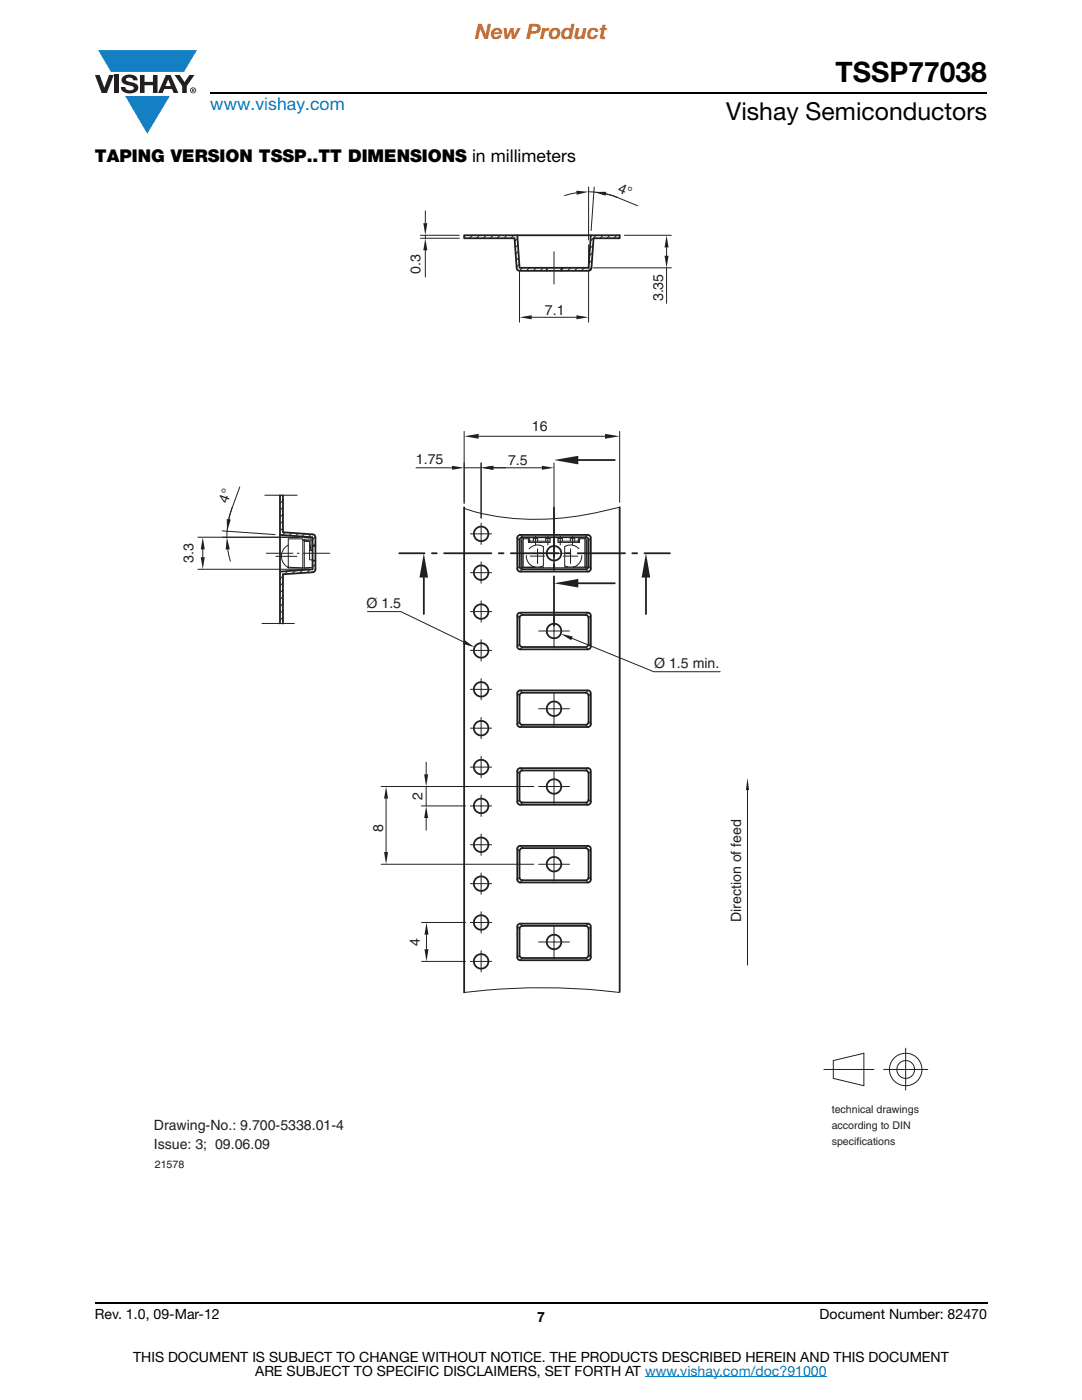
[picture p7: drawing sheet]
<svg xmlns="http://www.w3.org/2000/svg" width="216mm" height="279mm" viewBox="0 0 216 279" stroke-linecap="round" stroke-linejoin="round" font-family="sans-serif">
<g fill="#147fc3">
<path d="M19.6 10h19.7l-2.6 4.3h-1.1h-13.5z"/>
<path d="M25 19.2h8.9l-4.5 7.5z"/>
</g>
<g fill="#231f20">
<path d="M18.9 15h1l.9 2.5 1-2.5h.9l-1.4 3.6h-1z"/>
<path d="M22.9 15h.9v3.6h-.9z"/>
<path d="M24.6 15.3a2.1 2.1 0 0 1 2.8 .3l.1 .4h-.9a.79 .79 0 0 0-.7-.5 .79 .79 0 0 0-.8 .4l.3 .3 1 .2a1.08 1.08 0 0 1 1.2 1 1.08 1.08 0 0 1-1.1 1.2 1.73 1.73 0 0 1-2.4-1.2h.9a.96 .96 0 0 0 .8 .6 .96 .96 0 0 0 .9-.4 1.31 1.31 0 0 0-1.2-.6 1.03 1.03 0 0 1-1.1-.6 1.03 1.03 0 0 1 .2-1.1z"/>
<path d="M27.9 15h.9v1.3h1.7v-1.3h.9v3.6h-.9v-1.6h-1.7v1.6h-.9z"/>
<path d="M34.8 15h1.1l.9 1.4 1-1.4h1l-1.5 2.2v1.4h-.9v-1.4z"/>
<path d="M33.6 15.9l.5 1.3h-1.1zM33.1 15l-1.6 3.6h1l.3-.8h1.5l.3 .8h1l-1.6-3.6z"/>
<path d="M38.1 18a.46 .46 0 0 1 .9 0 .46 .46 0 0 1-.9 0zM37.9 18a.6 .6 0 0 0 1.2 0 .6 .6 0 0 0-1.2 0z"/>
<path d="M38.4 17.8h.2v.2h-.2zM38.3 17.7v.7h.1v-.3l.4 .3-.2-.3 .2-.2-.1-.2z"/>
</g>
<path d="M42 18.6h155M18.9 260h178.1" fill="none" stroke="#000" stroke-width=".36"/>
<path d="M128.7 274.8h36.3" fill="none" stroke="#007ec4" stroke-width=".2"/>
<path d="M30.7 36h154.5v197.5h-154.5z" fill="#fff"/>
<g fill="none" stroke="#231f20" stroke-width=".36">
<path d="M79.7 110.4h5M86.2 110.4h1M88.6 110.4h9.5M92.6 101.2v96.9M99.5 110.4h1M101.9 110.4h9.5M110.5 101.3v9.9M110.5 112.6v1M110.5 115v9.9M112.9 110.4h.9M115.3 110.4h9.4M123.6 101.2v96.7"/>
<path d="M126.2 110.4h.9M128.6 110.4h5.1"/>
</g>
<path d="M123.6 101.2a58.4 58.4 0 0 1-24.3 1.9 36.9 36.9 0 0 1-6.7-1.6M92.6 198.1a127.1 127.1 0 0 1 31 0" fill="none" stroke="#231f20" stroke-width=".2"/>
<path d="M110.5 91.8l4.9-.8v1.7z" fill="#231f20"/>
<path d="M115.4 91.8h7.3" fill="none" stroke="#231f20" stroke-width=".36"/>
<path d="M110.5 116.4l4.9-.9v1.8z" fill="#231f20"/>
<path d="M115.4 116.4h7.3" fill="none" stroke="#231f20" stroke-width=".36"/>
<path d="M84.1 157h22.4M85 152.1v2.4M85 157v3.8M84.1 160.8h8.8M85 163.3v2.4" fill="none" stroke="#231f20" stroke-width=".2"/>
<g fill="#231f20">
<path d="M85 160.8l.4 2.5h-.8z"/>
<path d="M84.6 154.5h.8l-.4 2.5z"/>
</g>
<path d="M83 93.4h7.2M92.6 92.4v7.9M92.6 93.4h3.4M96 92.4v11M98.4 93.4h2.4" fill="none" stroke="#231f20" stroke-width=".2"/>
<g fill="#231f20">
<path d="M96 93.4l2.4-.4v.8z"/>
<path d="M90.2 93l2.4 .4-2.4 .4z"/>
</g>
<path d="M96 92.4v10.9M98.4 93.4h9.7M110.5 92.4v13.9" fill="none" stroke="#231f20" stroke-width=".2"/>
<g fill="#231f20">
<path d="M96 93.4l2.4-.4v.8z"/>
<path d="M108.1 93l2.4 .4-2.4 .4z"/>
<path d="M84.6 110.4l.8 4.9h-1.7z"/>
</g>
<path d="M84.6 115.3v7.2" fill="none" stroke="#231f20" stroke-width=".36"/>
<path d="M128.9 110.4l.8 4.9h-1.7z" fill="#231f20"/>
<path d="M128.9 115.3v7.2" fill="none" stroke="#231f20" stroke-width=".36"/>
<path d="M92.6 86.1v14.4M95.5 87.1h25.2M123.6 86.1v14.2" fill="none" stroke="#231f20" stroke-width=".2"/>
<g fill="#231f20">
<path d="M92.6 87.1l2.9-.5v1z"/>
<path d="M120.7 86.6l2.9 .5-2.9 .5z"/>
</g>
<path d="M76.1 157h30.4M77 159.4v10.6M76.1 172.5h30.4" fill="none" stroke="#231f20" stroke-width=".2"/>
<g fill="#231f20">
<path d="M76.6 170h.8l-.4 2.5z"/>
<path d="M77 157l.4 2.4h-.8z"/>
</g>
<path d="M84.1 191.9h8.8M84.1 184.1h8.8M85.1 186.5v2.9" fill="none" stroke="#231f20" stroke-width=".2"/>
<g fill="#231f20">
<path d="M85.1 184.1l.4 2.4h-.8z"/>
<path d="M84.7 189.4h.8l-.4 2.5z"/>
</g>
<g fill="none" stroke="#231f20" stroke-width=".2">
<path d="M96 104.4v4.3M96 112.2v4.2M96 119.9v4.3M98.1 114.3h-4.2M98.1 106.5h-4.2M93.9 137.6h4.2M96 127.7v4.2M96 135.4v4.3M98.1 129.8h-4.2M98.1 122.1h-4.2M114.1 127.4l16.4 6.7h13.2M93.9 145.3h4.2"/>
<path d="M96 143.2v4.2M96 150.9v4.3M96 158.7v4.3M98.1 153.1h-4.2M96 166.4v4.3M96 174.2v4.3M98.1 176.4h-4.2M98.1 168.6h-4.2M98.1 160.8h-4.2M93.9 184.1h4.2M93.9 191.9h4.2M96 182v4.2"/>
<path d="M96 189.7v4.3"/>
</g>
<g fill="none" stroke="#231f20" stroke-width=".36">
<circle cx="96" cy="106.5" r="1.45"/>
<circle cx="96" cy="114.3" r="1.45"/>
<circle cx="96" cy="129.8" r="1.45"/>
<circle cx="96" cy="122.1" r="1.45"/>
<circle cx="96" cy="137.6" r="1.45"/>
<circle cx="96" cy="145.3" r="1.45"/>
<circle cx="96" cy="153.1" r="1.45"/>
<circle cx="96" cy="176.4" r="1.45"/>
<circle cx="96" cy="160.8" r="1.45"/>
<circle cx="96" cy="168.6" r="1.45"/>
<circle cx="96" cy="191.9" r="1.45"/>
<circle cx="96" cy="184.1" r="1.45"/>
</g>
<path d="M111.9 126.5l2.4 .5-.3 .8z" fill="#231f20"/>
<path d="M73.3 122.1h6.7l12.5 6" fill="none" stroke="#231f20" stroke-width=".2"/>
<path d="M92.7 127.8l2 1.4-2.4-.7z" fill="#231f20"/>
<path d="M149.2 157.7v34.9" fill="none" stroke="#231f20" stroke-width=".2"/>
<path d="M149.2 155.3l.3 2.4h-.7z" fill="#231f20"/>
<g fill="none" stroke="#231f20" stroke-width=".2">
<path d="M103.7 54.2v10.1M110.5 50.2v6.5M117.4 54.2v10.1M106.1 63.3h8.9M53.2 110.4h5.3M59.3 110.4h.4M60.5 110.4h5.3M60.8 107.2h1.6M103.2 107.3l.5 .5M103.7 113l-.5 .5M103.8 106.8l.5 .4M104.3 113.6l-.5 .5"/>
<path d="M104.4 107.5h-.3l.1 5.8h-.2v-5.5h.2M105 110.9a2.2 2.2 0 0 0 1.7 2.3M105.4 107.5h.3v.5l-.3 .3M105.6 109.5l.1-.1a2.24 2.24 0 0 1 2.7-.3v3.8l-.6 .3M105.7 107.8v.2h4.1M105.8 111h1.5v1.4M106.7 113.2h1.1M106.7 113.2h-2.3l-.3 .1h4.3M106.9 106.9v1.9M107.3 109.5v1.5h1.4M107.3 108v-.5h-.9v.5M107.5 110.4h3v3.4"/>
<path d="M107.8 113.2h.6v.1M108.4 113.3h4.3M109.3 106.9v1.9M109.8 107.5v.5M109.8 107.5h-.9v.5M109.8 108.3h-4.4v-.8h-1v5.7M110.5 107.6v6.3M110.5 107.3v3.1h3.1M111.8 106.9v1.9M112.2 107.5v.5M112.2 107.5h-.9v.5M112.4 111h1.4v1.4"/>
<path d="M113.3 113.2h-.6v.1M113.3 113.2h1.1M113.8 109.5v1.5h1.5M114.2 106.9v1.9M114.7 108v-.5h-.9v.5M115.4 107.8v.2h-4.1M115.5 109.5v-.1a2.24 2.24 0 0 0-2.8-.3v3.8l.6 .3M115.6 107.5h1.1v5.7h-2.3M115.6 107.5h-.2v.5l.2 .3M115.6 107.5v.8h-4.3M116.1 110.9a2.22 2.22 0 0 1-1.7 2.3M116.7 107.5h.3v.5"/>
<path d="M116.7 113.2l.3 .1M116.9 113.6l.4 .5M117 108v5.3h-4.3M117 107.8h.1v5.5h-.1v-5.3M117.3 106.8l-.4 .4M117.4 113l.5 .5M117.9 107.3l-.5 .5M103.2 122.9l.5 .4M103.7 128.6l-.5 .4M103.8 122.3l.5 .4M104.3 129.1l-.5 .5M107.5 125.9h3v3.4"/>
<path d="M110.5 122.9v3h3.1M116.9 129.1l.4 .5M117.3 122.3l-.4 .4M117.4 128.6l.5 .4M117.9 122.9l-.5 .4M103.2 153.9l.5 .4M103.7 159.6l-.5 .4M103.8 153.3l.5 .5M107.5 157h3v3.3M110.5 153.9v3.1h3.1M117.3 153.3l-.4 .5M117.4 159.6l.5 .4"/>
<path d="M117.9 153.9l-.5 .4M103.2 169.4l.5 .5M103.7 175.1l-.5 .4M103.8 168.8l.5 .5M104.3 160.2l-.5 .4M104.3 175.7l-.5 .4M107.5 172.5h3v3.3M110.5 169.4v3.1h3.1M116.9 160.2l.4 .4M116.9 175.7l.4 .4M117.3 168.8l-.4 .5M117.4 175.1l.5 .4"/>
<path d="M117.9 169.4l-.5 .5M164.4 213.4h10M166.3 211.7l6.1-1.5v6.5l-6.1-1.5zM176.3 213.4h8.8M180.7 209.2v8.4"/>
<circle cx="180.7" cy="213.4" r="1.78"/>
<circle cx="180.7" cy="213.4" r="3.2"/>
</g>
<g fill="none" stroke="#231f20" stroke-width=".36">
<path d="M92.6 47h31v.5h-5.2l-.4 6-.3 .5h-14a.58 .58 0 0 1-.6-.5l-.4-6h-10.1zM103.2 47l.5 6.5h13.7l.5-6.5M109.1 53.5v.5M112 53.5v.5M55.9 98.8v25.6M56.5 98.8v7.4M55.9 106.8l6.5 .4v6.4l-6.5 .5M62.4 109h.5M62.4 111.9h.5M62.4 106.6a.54 .54 0 0 1 .5 .6v6.4a.58 .58 0 0 1-.5 .6l-5.9 .4v9.9M103.4 106.9l.4-.1h13.5a.62 .62 0 0 1 .6 .5v6.2a.58 .58 0 0 1-.6 .6h-13.5a.58 .58 0 0 1-.6-.6v-6.2zM103.8 107.4l.5-.2h12.6a.58 .58 0 0 1 .5 .6v5.2a.58 .58 0 0 1-.5 .6h-12.6a.58 .58 0 0 1-.6-.6v-5.2z"/>
<path d="M103.4 122.4l.4-.1h13.5a.58 .58 0 0 1 .6 .6v6.1a.58 .58 0 0 1-.6 .6h-13.5a.58 .58 0 0 1-.6-.6v-6.1zM103.8 122.9l.5-.2h12.6a.58 .58 0 0 1 .5 .6v5.3a.58 .58 0 0 1-.5 .5h-12.6a.58 .58 0 0 1-.6-.5v-5.3zM103.4 153.5l.4-.2h13.5a.58 .58 0 0 1 .6 .6v6.1a.58 .58 0 0 1-.6 .6h-13.5a.58 .58 0 0 1-.6-.6v-6.1zM103.8 153.9l.5-.1h12.6a.58 .58 0 0 1 .5 .5v5.3a.58 .58 0 0 1-.5 .6h-12.6a.58 .58 0 0 1-.6-.6v-5.3zM103.4 169l.4-.2h13.5a.58 .58 0 0 1 .6 .6v6.1a.58 .58 0 0 1-.6 .6h-13.5a.58 .58 0 0 1-.6-.6v-6.1zM103.8 169.5l.5-.2h12.6a.62 .62 0 0 1 .5 .6v5.2a.58 .58 0 0 1-.5 .6h-12.6a.58 .58 0 0 1-.6-.6v-5.2z"/>
<circle cx="110.6" cy="110.4" r="1.45"/>
<circle cx="110.6" cy="125.9" r="1.45"/>
<circle cx="110.6" cy="157" r="1.45"/>
<circle cx="110.6" cy="172.5" r="1.45"/>
</g>
<g fill="#231f20">
<path d="M103.7 63.3l2.4-.4v.8z"/>
<path d="M115 62.9l2.4 .4-2.4 .4z"/>
</g>
<path d="M118.4 53.5h15.6M124.6 47h9.4M133 49.4v1.6M133 53.5v7" fill="none" stroke="#231f20" stroke-width=".2"/>
<g fill="#231f20">
<path d="M133 47l.4 2.4h-.8z"/>
<path d="M132.6 51h.8l-.4 2.5z"/>
</g>
<path d="M83.9 47h7.7M83.9 47.5h7.7M84.9 42.1v2.4M84.9 47v.5M84.9 50v5.3" fill="none" stroke="#231f20" stroke-width=".2"/>
<g fill="#231f20">
<path d="M84.5 44.5h.8l-.4 2.5z"/>
<path d="M84.9 47.5l.4 2.5h-.8z"/>
</g>
<path d="M117.4 48.9v4.6M52.8 98.8h6.5M39.5 113.6h21.9M39.5 107.2h21.9M40.5 109.6v1.6M52.3 124.4h6.4" fill="none" stroke="#231f20" stroke-width=".2"/>
<g fill="#231f20">
<path d="M40.1 111.2h.8l-.4 2.4z"/>
<path d="M40.5 107.2l.4 2.4h-.8z"/>
</g>
<g fill="none" stroke="#231f20" stroke-width=".36">
<path d="M103.4 138l.4-.2h13.5a.58 .58 0 0 1 .6 .6v6.1a.58 .58 0 0 1-.6 .6h-13.5a.58 .58 0 0 1-.6-.6v-6.1zM103.8 138.4l.5-.1h12.6a.58 .58 0 0 1 .5 .5v5.3a.58 .58 0 0 1-.5 .5h-12.6a.58 .58 0 0 1-.6-.5v-5.3zM103.4 184.5l.4-.2h13.5a.58 .58 0 0 1 .6 .6v6.2a.58 .58 0 0 1-.6 .5h-13.5a.58 .58 0 0 1-.6-.5v-6.2zM103.8 184.9l.5-.1h12.6a.58 .58 0 0 1 .5 .6v5.2a.58 .58 0 0 1-.5 .6h-12.6a.58 .58 0 0 1-.6-.6v-5.2z"/>
<circle cx="110.6" cy="141.5" r="1.45"/>
<circle cx="110.6" cy="188" r="1.45"/>
</g>
<g fill="none" stroke="#231f20" stroke-width=".2">
<path d="M47.8 97.2l-1.5 4.1M44.3 107.2h15.5M44.4 105.9l10.5 .8M45.4 109.6l.6 2.4M46.3 101.3l-.7 2.3M46.3 101.3a16.3 16.3 0 0 0-1 5.9M103.2 138.4l.5 .4M103.8 137.8l.5 .5M110.5 138.4v3h3.1M117.3 137.8l-.4 .5M117.9 138.4l-.5 .4M103.7 144.1l-.5 .4"/>
<path d="M104.3 144.6l-.5 .5M107.5 141.4h3v3.4M116.9 144.6l.4 .5M117.4 144.1l.5 .4M103.2 184.9l.5 .5M103.7 190.6l-.5 .5M103.8 184.3l.5 .5M104.3 191.2l-.5 .4M107.5 188h3v3.4M110.5 184.9v3.1h3.1M116.9 191.2l.4 .4M117.3 184.3l-.4 .5"/>
<path d="M117.4 190.6l.5 .5M117.9 184.9l-.5 .5"/>
</g>
<g fill="#231f20">
<path d="M45.2 103.6l.8 .1-.7 2.3z"/>
<path d="M45.3 107.2l.6 2.4-.9 .1z"/>
</g>
<path d="M115 38.5l-2.3 .5M117.4 38.3a15.1 15.1 0 0 1 5.8 1.1M117.4 37.3v10.6M118.6 37.3l-.6 8.7M120.9 38.7l2.3 .7M123.2 39.4l4 1.7" fill="none" stroke="#231f20" stroke-width=".2"/>
<g fill="#231f20">
<path d="M118.5 38.3h2.5l-.2 .8z"/>
<path d="M115 38.1l2.4 .2-2.3 .6z"/>
</g>
<g fill="none" stroke="#231f20" stroke-width=".2">
<path d="M92.9 47l-.3 .3M94.3 47l-.6 .5M95.7 47l-.6 .5M97 47l-.6 .5M98.4 47l-.6 .5M99.8 47l-.6 .5M101.1 47l-.5 .5M102.5 47l-.6 .5M103.3 47.6l-.6 .5M103.3 48.9l-.5 .5M103.4 50.2l-.5 .5M103.5 51.4l-.5 .6"/>
<path d="M103.6 52.7l-.5 .6M104.2 53.5l-.5 .5M105.6 53.5l-.6 .5M107 53.5l-.6 .5M108.4 53.5l-.6 .5M112.5 53.5l-.5 .4M113.8 53.5l-.5 .5M115.2 53.5l-.6 .5M116.6 53.5l-.6 .5M118 53.4l-.6 .6M118.1 51.9l-.6 .6M118.2 50.4l-.6 .7"/>
<path d="M118.3 49l-.6 .6M119 47l-1.2 1.1M120.3 47l-.5 .5M121.7 47l-.6 .5M123.1 47l-.6 .5M56.1 98.8l-.2 .3M56.5 99.9l-.6 .6M55.1 111h4.2M56 114.1l-.1 .1M56.5 115l-.6 .6M56.5 116.3l-.6 .6M56.5 117.7l-.6 .6"/>
<path d="M56.5 119.1l-.6 .6M56.5 101.3l-.6 .5M56.5 102.6l-.6 .6M56.5 104l-.6 .6M56.5 105.4l-.6 .5M56.9 106.2l-.5 .6M57.5 114l-.7 .6M57.5 113.2l2.9 .2M57.5 108.8a2.46 2.46 0 0 0-1.3 2.2 2.46 2.46 0 0 0 1.3 2.2M57.5 113.2v.2h2.9M58.2 106.4l-.5 .5M58.9 113.9l-.6 .6"/>
<path d="M59.5 106.4l-.5 .6M60.4 113.8l-.6 .6M60.4 107.8v-.3h-2.9v5.7M60.4 113.4h.3M60.4 113.4v-5.6h.3v5.6M60.5 107.8l.3-.2 1.1-.1 .4 .3-.1 2.1h-.3l.2-2-1.4 .1 1.1 .1v3.6h.6v1.5M60.8 106.5l-.6 .6M61.8 113.3v.1h-1.1M61.9 113.7l-.7 .6M62.1 106.6l-.6 .6M62.4 113.2l-1.7 .2M62.9 107.1l-.5 .6"/>
<path d="M62.9 108.5l-.5 .5M62.9 112.6l-.5 .6M56.5 120.4l-.6 .6M56.5 121.8l-.6 .6M56.5 123.2l-.6 .6"/>
</g>
<path d="M56.5 106.2l5.9 .4" fill="none" stroke="#231f20" stroke-width=".36"/>
<text font-size="5.6" x="166.7" y="16.4">TSSP77038</text>
<text font-size="4.9" x="144.9" y="24">Vishay Semiconductors</text>
<text font-size="4.2" fill="#f06b12" x="94.8" y="7.8">New Product</text>
<text font-size="3.5" fill="#007ec4" x="42" y="21.9">www.vishay.com</text>
<text font-size="3.5" x="18.9" y="32.3">TAPING VERSION TSSP..TT DIMENSIONS in millimeters</text>
<g font-size="2.8" fill="#231f20">
<text x="123.1" y="38.3" transform="rotate(22 123.1 38.3)">4°</text>
<text x="83.9" y="54.6" transform="rotate(-90 83.9 54.6)">0.3</text>
<text x="108.7" y="62.9">7.1</text>
<text x="132.3" y="60.1" transform="rotate(-90 132.3 60.1)">3.35</text>
<text x="106.1" y="86">16</text>
<text x="83" y="92.6">1.75</text>
<text x="101.4" y="92.8">7.5</text>
<text x="45.4" y="100.5" transform="rotate(-70 45.4 100.5)">4°</text>
<text x="38.6" y="112.3" transform="rotate(-90 38.6 112.3)">3.3</text>
<text x="73.1" y="121.4">Ø 1.5</text>
<text x="130.5" y="133.4">Ø 1.5 min.</text>
<text x="84.3" y="159.7" transform="rotate(-90 84.3 159.7)">2</text>
<text x="76.5" y="165.9" transform="rotate(-90 76.5 165.9)">8</text>
<text x="147.9" y="184" transform="rotate(-90 147.9 184)">Direction of feed</text>
<text x="83.8" y="188.8" transform="rotate(-90 83.8 188.8)">4</text>
<text x="30.7" y="225.5">Drawing-No.: 9.700-5338.01-4</text>
<text x="30.7" y="229.4">Issue: 3; 09.06.09</text>
</g>
<g font-size="2.8">
<text x="18.9" y="263.3">Rev. 1.0, 09-Mar-12</text>
<text x="107.2" y="263.8">7</text>
<text x="163.6" y="263.3">Document Number: 82470</text>
<text x="26.5" y="271.7">THIS DOCUMENT IS SUBJECT TO CHANGE WITHOUT NOTICE. THE PRODUCTS DESCRIBED HEREIN AND THIS DOCUMENT</text>
<text x="50.9" y="274.6">ARE SUBJECT TO SPECIFIC DISCLAIMERS, SET FORTH AT www.vishay.com/doc?91000</text>
</g>
<g font-size="2.1" fill="#231f20">
<text x="166" y="225.4">according to DIN</text>
<text x="166" y="222.2">technical drawings</text>
<text x="166" y="228.5">specifications</text>
</g>
<text font-size="2.1" fill="#201d1e" x="30.9" y="233.1">21578</text>
</svg>
